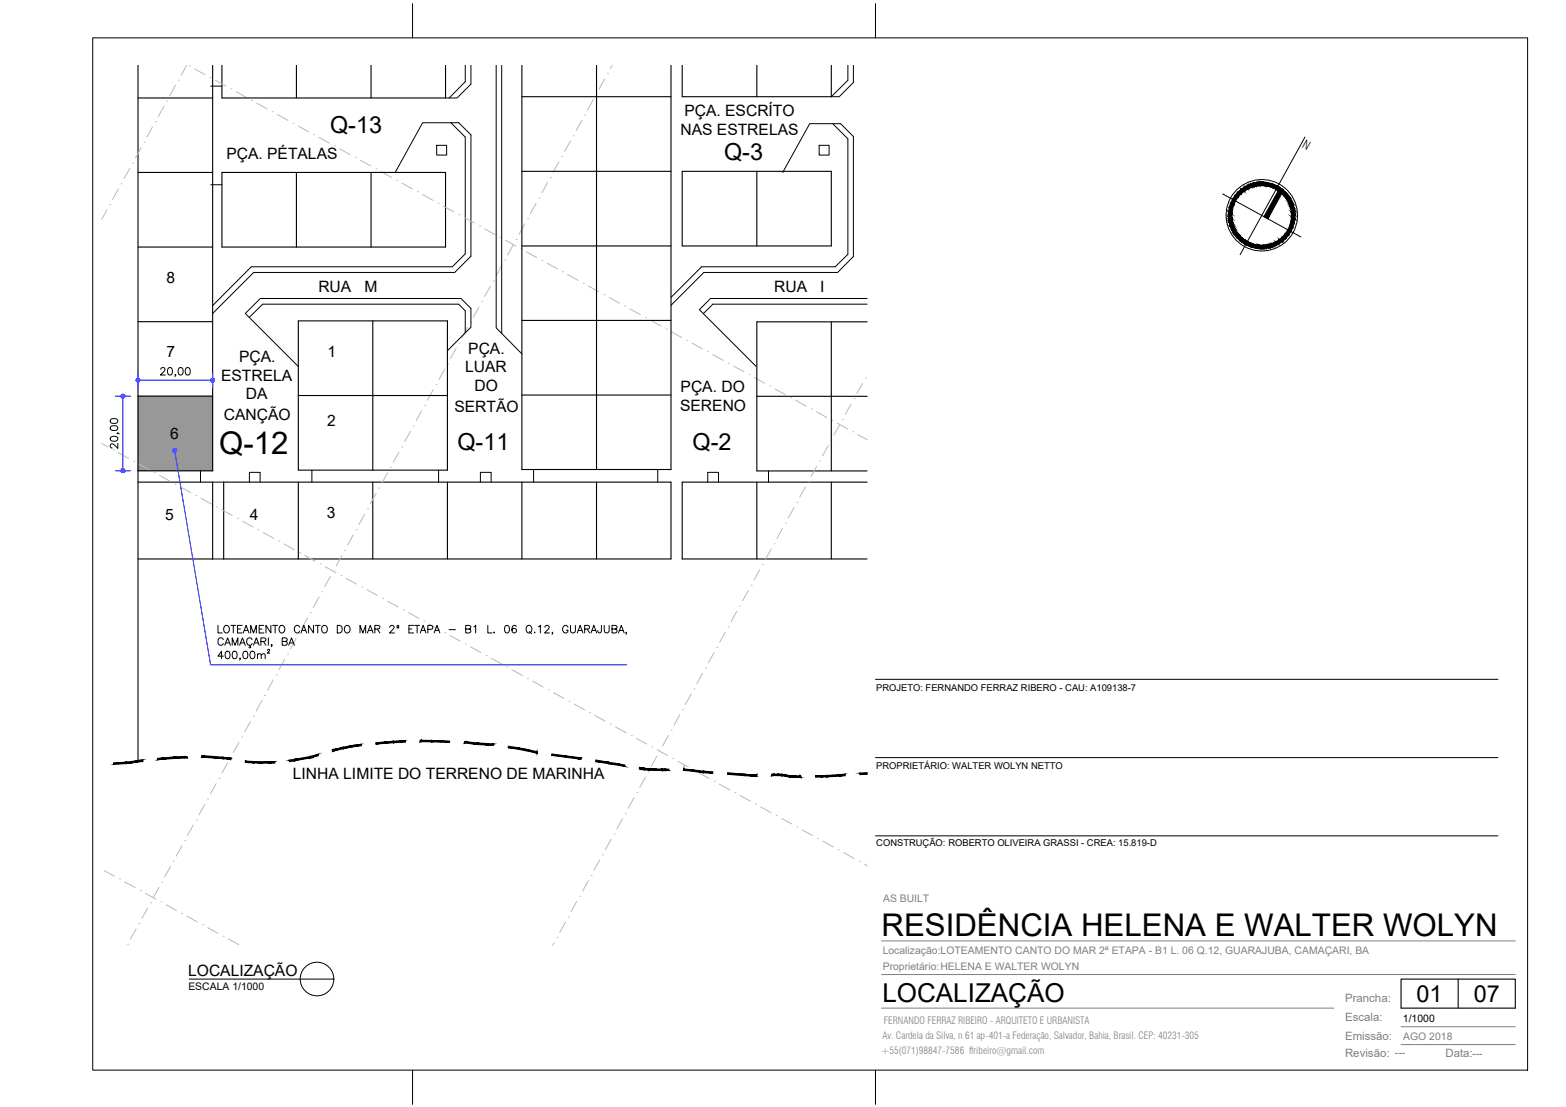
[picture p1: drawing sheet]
<svg xmlns="http://www.w3.org/2000/svg" width="420mm" height="297mm" viewBox="0 0 420 297" stroke-linecap="round" stroke-linejoin="round" font-family="sans-serif">
<!-- layer: ARQ_CINZA 03 -->
<path d="M37 106.3l20.1 20v-20zM37 106.3l20.1 20h-20.1z" fill="#989898" stroke="#989898" stroke-width=".27"/>
<!-- layer: ARQ_LOTES -->
<g fill="none" stroke="#000" stroke-width=".3">
<path d="M37 17.4v108.9M57.1 17.4v108.9h-20.1M59.5 17.4v8.9h60v-8.9M79.5 17.4v8.9M99.6 17.4v8.9M140 17.4v108.6h40v-108.6M160 17.4v108.6M183 17.4v8.6h40v-8.6M203.1 17.4v8.6M37 26.3h20.1M140 26h40M37 46.3h20.1"/>
<path d="M59.5 46.3h60v20h-60zM79.5 46.3v20M99.6 46.3v20M140 46h40M183 46h40v20h-40zM203.1 46v20M37 66.3h20.1M140 66h40M37 86.3h20.1M80 86.1h40v40.1h-40zM100 86.1v40.1M140 86h40"/>
<path d="M223 86.4v40M232.6 86.4h-29.5v40h29.5M37 106.3h20.1M80 106.1h40M140 106h40M203.1 106.3h29.5M37 126.3v78M37 129.4h20.1v20.6h-20.1M60 129.4h120v20.6h-120zM80 129.4v20.6M100 129.4v20.6M120 129.4v20.6"/>
<path d="M140 129.4v20.6M160 129.4v20.6M203.1 129.4v20.6M223 129.4v20.6M232.6 129.4h-49.6v20.6h49.6"/>
</g>
<!-- layer: ARQ_VIAS -->
<g fill="none" stroke="#000" stroke-width=".27">
<path d="M124.8 17.4v4.5l-4.3 4.4M126.4 17.4v5.2l-3.8 3.7h-3.1M133.1 17.4v70.6l6.9 7M134.6 17.4v72.1M227.5 17.4v4.1l-4.5 4.5h2.2l3.8-3.9v-4.7M56.5 23.1h3M117.2 39h2.6v2.6h-2.6zM121 32.9l3.8 3.9v31.3l-3.4 3.5h-54l-10.3 10.4M219.8 39h2.6v2.6h-2.6zM223.4 33.2l4.1 4.1v30.9l-3.4 3.4h-35.9l-8.2 8.2M56.5 49.6h3M106 46.3l7.4-13.4h9.7l3.3 3.3v32.5l-4.4 4.4h-53.9l-11 11"/>
<path d="M210 46.3l7.2-13.1h8.3l3.5 3.4v32.2l-4.3 4.3h-35.9l-8.8 8.8M66.9 85.2l3.6-3.6h52.5l1.8 1.8v5.9M120 94.1l6.4-6.3v-5l-2.7-2.7h-53.9l-4 4 14.2 14.2M232.6 80.1h-42l-3 3 15.3 15.2M232.6 81.6h-41.4l-2.5 2.6M53.8 126.3v3.1M57.1 129.4h2.9M66.9 129.4v-2.7h2.9v2.7M83.7 126.2v3.2M117.7 126.2v3.2M128.9 129.4v-2.7h2.9v2.7M143.2 126v3.4"/>
<path d="M176.5 126v3.4M189.9 129.4v-2.7h2.9v2.7M206.2 126.4v3M57.1 150h2.9"/>
</g>
<!-- layer: ARQ_EIXO CINZA 04 -->
<g fill="none" stroke="#bababa" stroke-width=".27">
<path d="M50.1 17.4l-1.5 2.8M50.8 17.7h.1M52.2 18.5l2.8 1.5M163 19.8h.1M164.3 17.4l-.5 1M37.9 39.6l-1.5 2.8M38.6 38.2h.1M40.9 34l-1.5 2.8M41.7 32.6h.1M44 28.5l-1.5 2.7M44.8 27.1h.1M47.1 22.9l-1.6 2.8"/>
<path d="M47.8 21.5h.1M56.4 20.8h.1M57.8 21.5l2.8 1.6M62 23.8h.1M63.4 24.6l2.7 1.6M67.5 26.9h.1M68.9 27.7l2.8 1.5M73.1 30h.1M74.5 30.7l2.7 1.6M78.6 33.1h.1M80 33.8l2.8 1.5M84.2 36.1h.1"/>
<path d="M85.6 36.9l2.8 1.5M89.8 39.2h.1M91.1 40l2.8 1.5M153.1 37.8l-1.6 2.8M153.8 36.4h.1M156.1 32.3l-1.5 2.8M156.9 30.9h.1M159.2 26.7l-1.6 2.8M160 25.3h.1M162.2 21.2l-1.5 2.7M28.7 56.3l-1.4 2.5M29.4 54.9h.1"/>
<path d="M31.7 50.7l-1.5 2.8M32.5 49.3h.1M34.8 45.2l-1.5 2.7M35.6 43.8h.1M95.3 42.2h.1M96.7 43l2.8 1.5M100.9 45.3h.1M102.3 46.1l2.8 1.5M106.5 48.4h.1M107.8 49.1l2.8 1.6M112 51.4h.1M113.4 52.2l2.7 1.6"/>
<path d="M117.5 54.5h.1M118.9 55.3l2.8 1.5M123.1 57.6h.1M124.5 58.3l2.8 1.6M141.5 58.7h.1M143.8 54.5l-1.5 2.8M144.6 53.1h.1M146.9 49l-1.5 2.7M147.7 47.6h.1M150 43.4l-1.6 2.8M150.7 42h.1M128.7 60.7h.1"/>
<path d="M130.1 61.4l2.8 1.5M131.6 76.8l-1.6 2.7M132.4 75.4h.1M134.2 63.7h.1M134.6 71.2l-1.5 2.8M135.4 69.8h.1M135.6 64.5l2.8 1.5M137.7 65.7l-1.5 2.7M138.5 64.3h.1M139.8 66.8h.1M140.8 60.1l-1.5 2.8M141.2 67.6l2.8 1.5"/>
<path d="M145.4 69.9h.1M146.8 70.6l2.7 1.5M150.9 72.9h.1M152.3 73.7l2.8 1.5M156.5 76h.1M157.9 76.8l2.7 1.5M162 79h.1M163.4 79.8l2.8 1.6M119.3 99l-1.5 2.8M120.1 97.6h.1M122.4 93.5l-1.6 2.7M123.1 92.1h.1"/>
<path d="M125.5 87.9l-1.6 2.8M126.2 86.5h.1M128.5 82.3l-1.5 2.8M129.3 80.9h.1M167.6 82.1h.1M169 82.9l2.8 1.5M173.2 85.2h.1M174.6 85.9l2.8 1.6M178.7 88.3h.1M180.1 89l2.8 1.6M184.3 91.3h.1M185.7 92.1l2.8 1.5"/>
<path d="M189.9 94.4h.1M191.2 95.2l2.8 1.5M195.4 97.5h.1M196.8 98.2l2.8 1.5M27.3 119l1.6 .9M107.8 119.9h.1M110.1 115.7l-1.5 2.8M110.9 114.3h.1M113.2 110.2l-1.5 2.7M113.9 108.8h.1M116.2 104.6l-1.5 2.8M117 103.2h.1"/>
<path d="M201 100.5h.1M202.4 101.3l2.7 1.5M206.5 103.6h.1M207.9 104.4l2.8 1.5M212.1 106.6h.1M213.5 107.4l2.8 1.6M217.7 109.7h.1M219.1 110.5l2.7 1.5M222.2 119.5l-1.5 2.8M223 118.1h.1M223.2 112.8h.1M224.6 113.5l2.8 1.6"/>
<path d="M225.3 114l-1.5 2.7M226 112.6h.1M228.4 108.4l-1.6 2.8M228.8 115.9h.1M229.1 107h.1M230.2 116.6l2.4 1.4M231.4 102.8l-1.5 2.8M232.2 101.4h.1M30.3 120.7h.1M31.7 121.5l2.8 1.5M35.9 123.7h.1M37.3 124.5l2.7 1.6"/>
<path d="M41.4 126.8h.1M42.8 127.6l2.8 1.5M47 129.9h.1M48.4 130.6l2.8 1.6M52.6 133h.1M54 133.7l2.8 1.6M58.1 136h.1M59.5 136.8l2.8 1.5M63.7 139.1h.1M65.1 139.9l2.7 1.5M97.9 138l-1.6 2.7M98.6 136.6h.1"/>
<path d="M100.9 132.4l-1.5 2.8M101.7 131h.1M104 126.8l-1.5 2.8M104.8 125.4h.1M107 121.3l-1.5 2.7M213 136.2l-1.5 2.8M213.8 134.8h.1M216.1 130.6l-1.5 2.8M216.9 129.2h.1M219.1 125.1l-1.5 2.7M219.9 123.7h.1M69.2 142.2h.1"/>
<path d="M70.6 142.9l2.8 1.5M74.8 145.2h.1M76.2 146l2.8 1.5M80.4 148.3h.1M81.8 149.1l2.7 1.5M85.9 151.3h.1M86.3 158.8h.1M87.3 152.1l2.8 1.6M88.7 154.6l-1.6 2.8M89.4 153.2h.1M91.5 154.4h.1M91.7 149.1l-1.5 2.7"/>
<path d="M92.5 147.7h.1M92.9 155.2l2.8 1.5M94.8 143.5l-1.6 2.8M95.6 142.1h.1M97.1 157.5h.1M98.5 158.2l2.7 1.6M200.8 158.5l-1.6 2.7M201.5 157.1h.1M203.8 152.9l-1.5 2.8M204.6 151.5h.1M206.9 147.3l-1.6 2.8M207.7 145.9h.1"/>
<path d="M210 141.7l-1.6 2.8M210.7 140.4h.1M76.4 176.9l-1.5 2.8M77.2 175.5h.1M79.4 171.3l-1.5 2.8M80.2 169.9h.1M82.5 165.8l-1.5 2.7M83.3 164.4h.1M85.6 160.2l-1.5 2.8M102.6 160.6h.1M104 161.3l2.8 1.6M108.2 163.6h.1"/>
<path d="M109.6 164.4l2.7 1.5M113.7 166.7h.1M115.1 167.5l2.8 1.5M119.3 169.8h.1M120.7 170.5l2.8 1.5M124.9 172.8h.1M126.3 173.6l2.7 1.5M130.4 175.9h.1M131.8 176.7l2.8 1.5M136 178.9h.1M137.4 179.7l2.8 1.6M189.3 179.3h.1"/>
<path d="M191.6 175.1l-1.6 2.8M192.3 173.7h.1M194.6 169.5l-1.5 2.8M195.4 168.2h.1M197.7 164l-1.5 2.8M198.4 162.6h.1M64.1 199.1l-1.5 2.8M64.9 197.7h.1M67.2 193.6l-1.6 2.7M68 192.2h.1M70.3 188l-1.6 2.8M71 186.6h.1"/>
<path d="M73.3 182.5l-1.5 2.8M74.1 181.1h.1M141.5 182h.1M142.9 182.8l2.8 1.5M147.1 185.1h.1M148.5 185.8l2.8 1.6M152.7 188.2h.1M154 188.9l2.8 1.6M158.2 191.2h.1M159.6 192l2.8 1.5M163.8 194.3h.1M165.2 195.1l2.8 1.5"/>
<path d="M169.4 197.4h.1M170.8 198.1l2.7 1.5M179.3 197.4l-1.5 2.8M180.1 196h.1M182.4 191.8l-1.6 2.8M183.1 190.4h.1M185.4 186.3l-1.5 2.7M186.2 184.9h.1M188.5 180.7l-1.5 2.8M54.9 215.8l-1.5 2.8M55.7 214.4h.1M58 210.3l-1.5 2.7"/>
<path d="M58.7 208.9h.1M61.1 204.7l-1.6 2.8M61.8 203.3h.1M167 219.6l-1.5 2.8M167.8 218.2h.1M170.1 214l-1.5 2.8M170.9 212.7h.1M173.2 208.5l-1.6 2.8M173.9 207.1h.1M174.9 200.4h.1M176.2 202.9l-1.5 2.8M176.3 201.2l2.8 1.5"/>
<path d="M177 201.5h.1M180.5 203.5h.1M181.8 204.3l2.8 1.5M186 206.5h.1M187.4 207.3l2.8 1.6M191.6 209.6h.1M193 210.4l2.8 1.5M197.2 212.7h.1M198.5 213.4l2.8 1.6M202.7 215.8h.1M204.1 216.5l2.8 1.6M208.3 218.8h.1"/>
<path d="M209.7 219.6l2.8 1.5M27.9 233.6l2.8 1.5M32.1 235.9h.1M33.5 236.6l2.8 1.6M37.7 238.9h.1M39 239.7l2.8 1.6M42.7 238.1l-1.6 2.7M43.4 236.7h.1M45.7 232.5l-1.5 2.8M46.5 231.1h.1M48.8 226.9l-1.5 2.8M49.6 225.6h.1"/>
<path d="M51.8 221.4l-1.5 2.8M52.6 220h.1M157.8 236.3l-1.5 2.8M158.6 234.9h.1M160.9 230.8l-1.5 2.7M161.7 229.4h.1M164 225.2l-1.6 2.8M164.7 223.8h.1M213.9 221.9h.1M215.2 222.7l2.8 1.5M219.4 225h.1M220.8 225.7l2.7 1.5"/>
<path d="M224.9 228h.1M226.3 228.8l2.8 1.5M230.5 231.1h.1M231.9 231.9l.7 .4M34.2 253.4h.1M36.5 249.2l-1.5 2.8M37.3 247.8h.1M39.6 243.6l-1.5 2.8M40.4 242.2h.1M43.2 242h.1M44.6 242.8l2.8 1.5M48.8 245.1h.1"/>
<path d="M50.2 245.8l2.7 1.6M54.3 248.2h.1M55.7 248.9l2.8 1.5M59.9 251.2h.1M61.3 252l2.8 1.5M148.7 253l-.4 .6M149.4 251.6h.1M151.7 247.4l-1.5 2.8M152.5 246h.1M154.8 241.9l-1.6 2.7M155.5 240.5h.1"/>
</g>
<!-- layer: ARQ_PROJ INF -->
<g fill="#000" stroke="#000" stroke-width=".27">
<path d="M100.8 199.3l.1 .4 2.7-.6zM100.9 199.7l2.7-.6v.3zM103.6 199.1v.3l2-.5zM103.6 199.4l2-.5v.4zM105.6 198.9v.4l2.3-.5zM105.6 199.3l2.3-.5v.3zM107.9 198.8v.3l.8-.4zM107.9 199.1l.8-.4 .1 .4z"/>
<path d="M112.7 198.6v.5l.3-.5zM113 198.6v.4l-.3 .1zM113 198.6v.4l2.8-.3zM113 199l2.8-.3v.4zM115.8 198.7v.4l2.4-.3zM115.8 199.1l2.4-.3v.3z"/>
<path d="M118.2 198.8l2.4 .4-2.4-.1zM118.2 198.8l2.4 .4v-.4z"/>
<path d="M124.6 199v.4l.3-.4zM124.9 199v.4h-.3z"/>
<path d="M124.9 199l3 .8-3-.4zM124.9 199l3 .8 .1-.5zM128 199.3l3 .6-3.1-.1zM128 199.3l3 .6v-.4z"/>
<path d="M131 199.5v.4l1.5-.3zM131 199.9l1.5-.3-.1 .4z"/>
<path d="M30.5 204.7v.4l1.2-.5zM30.5 205.1l1.2-.5v.4z"/>
<path d="M31.7 204.6l2.2 .3-2.2 .1zM31.7 204.6l2.2 .3-.1-.4zM33.8 204.5l1.3 .2-1.2 .2zM33.8 204.5l1.3 .2v-.4z"/>
<path d="M35.1 204.3v.4l1.7-.6zM35.1 204.7l1.7-.6 .1 .4zM36.8 204.1l.1 .4 1.4-.6zM36.9 204.5l1.4-.6v.4z"/>
<path d="M42.3 203.5v.4l1.2-.5zM42.3 203.9l1.2-.5 .1 .4zM43.5 203.4l.1 .4 3.6-.7zM43.6 203.8l3.6-.7 .1 .4zM47.2 203.1l.1 .4 2.2-.5zM47.3 203.5l2.2-.5v.4z"/>
<path d="M49.5 203l.7 .4h-.7zM49.5 203l.7 .4v-.4z"/>
<path d="M54.1 202.8v.4l.5-.4zM54.1 203.2l.5-.4v.4zM54.6 202.8v.4l2.9-.2zM54.6 203.2l2.9-.2v.4zM57.5 203v.4l2.4-.2zM57.5 203.4l2.4-.2v.4zM59.9 203.2v.4l1.5-.2zM59.9 203.6l1.5-.2-.1 .4zM61.4 203.4l-.1 .4 .7-.3zM61.3 203.8l.7-.3-.1 .4z"/>
<path d="M65.8 204.2l2.3 .5-2.3-.1zM65.8 204.2l2.3 .5v-.4zM68.1 204.3l1.6 .5-1.6-.1zM68.1 204.3l1.6 .5v-.4z"/>
<path d="M69.7 204.4v.4l2.8-.5zM69.7 204.8l2.8-.5v.5zM72.5 204.3v.5l1.2-.5zM72.5 204.8l1.2-.5v.5z"/>
<path d="M77.6 204l1.5 .1-1.4 .3zM77.6 204l1.5 .1-.1-.3zM79 203.8l4.3-.4-4.2 .7zM79 203.8l4.3-.4v-.4zM83.3 203l.3 .3-.3 .1zM83.3 203l.3 .3-.1-.4z"/>
<path d="M83.5 202.9l.1 .4 1.7-.9zM83.6 203.3l1.7-.9 .1 .4z"/>
<path d="M89.1 201.2l.1 .4 .2-.5zM89.4 201.1l.1 .4-.3 .1zM89.4 201.1l.1 .4 .7-.5zM89.5 201.5l.7-.5v.3zM90.2 201v.3l1.9-.8zM90.2 201.3l1.9-.8v.4zM92.1 200.5v.4l2-.8zM92.1 200.9l2-.8 .1 .4zM94.1 200.1l.1 .4 1.6-.6zM94.2 200.5l1.6-.6v.3zM95.8 199.9v.3l1.1-.5zM95.8 200.2l1.1-.5v.4z"/>
<path d="M136.4 200.2l-.1 .4 3 .1zM136.3 200.6l3 .1-.1 .4zM139.3 200.7l-.1 .4h2.1zM139.2 201.1h2.1l-.1 .4z"/>
<path d="M141.3 201.1l2.7 1-2.8-.6zM141.3 201.1l2.7 1v-.4zM144 201.7l.1 .4zM144 201.7l.1 .4z"/>
<path d="M148.1 202.3l-.1 .4 3.9 .1zM148 202.7l3.9 .1-.1 .4zM151.9 202.8l-.1 .4 3.6 .1zM151.8 203.2l3.6 .1-.1 .4zM155.4 203.3l-.1 .4 .6-.4zM155.3 203.7l.6-.4v.5z"/>
<path d="M159.9 203.9l-.1 .4 3.4 .2zM159.8 204.3l3.4 .2-.1 .4zM163.2 204.5l-.1 .4 2.9 .1zM163.1 204.9l2.9 .1-.1 .4z"/>
<path d="M166 205l1.6 .7-1.7-.3zM166 205l1.6 .7 .1-.4z"/>
<path d="M171.6 206l.4 .5-.5-.1zM171.6 206l.4 .5 .1-.5zM172.1 206l.6 .5h-.7zM172.1 206l.6 .5 .1-.4zM172.8 206.1l1.2 .5-1.3-.1zM172.8 206.1l1.2 .5v-.4zM174 206.2l1.8 .5-1.8-.1zM174 206.2l1.8 .5v-.4zM175.8 206.3l1.7 .5-1.7-.1zM175.8 206.3l1.7 .5v-.4zM177.5 206.4l.2 .4h-.2zM177.5 206.4l.2 .4v-.4zM177.7 206.4l.8 .4h-.8zM177.7 206.4l.8 .4v-.4zM178.5 206.4l.9 .4h-.9zM178.5 206.4l.9 .4v-.4z"/>
<path d="M183.4 206.3v.4zM183.5 206.3l-.1 .4zM183.5 206.3v.4l2.1-.2zM183.5 206.7l2.1-.2v.4z"/>
<path d="M185.6 206.5l3.1 .8-3.1-.4zM185.6 206.5l3.1 .8 .1-.4zM188.8 206.9l2.4 .6-2.5-.2zM188.8 206.9l2.4 .6v-.4z"/>
<path d="M195.2 207.3v.5h4.7zM195.2 207.8h4.7v.4z"/>
<path d="M199.9 207.8l1.7 .4h-1.7zM199.9 207.8l1.7 .4 .1-.3zM201.7 207.9l1.1 .3h-1.2zM201.7 207.9l1.1 .3v-.3z"/>
<path d="M202.8 207.9v.3l.3-.3zM203.1 207.9v.3h-.3z"/>
<path d="M207 207.7v.5l.6-.5zM207 208.2l.6-.5v.4zM207.6 207.7v.4l1.1-.4zM207.6 208.1l1.1-.4v.4zM208.7 207.7v.4l1-.3zM208.7 208.1l1-.3v.4zM209.7 207.8v.4l1.1-.3zM209.7 208.2l1.1-.3-.1 .4z"/>
<path d="M210.8 207.9l1 .6-1.1-.2zM210.8 207.9l1 .6 .1-.4zM211.9 208.1l1.1 .5-1.2-.1zM211.9 208.1l1.1 .5v-.4zM213 208.2l1.7 .4h-1.7zM213 208.2l1.7 .4v-.4zM214.7 208.2l.2 .4h-.2zM214.7 208.2l.2 .4v-.4z"/>
<path d="M218.8 208.2l1.9 .3h-1.9zM218.8 208.2l1.9 .3v-.4zM220.7 208.1l1.1 .3-1.1 .1zM220.7 208.1l1.1 .3v-.3zM221.8 208.1l1.6 .3h-1.6zM221.8 208.1l1.6 .3-.1-.4z"/>
<path d="M223.3 208l.1 .4 2.2-.6zM223.4 208.4l2.2-.6v.4zM225.6 207.8v.4l1.1-.5zM225.6 208.2l1.1-.5 .1 .5z"/>
<path d="M230.7 207.5l1.9-.2v.4zM230.7 207.5v.4l1.9-.2z"/>
</g>
<path d="M195.2 207.3v.5" fill="none" stroke="#000" stroke-width=".27"/>
<!-- layer: 0 -->
<g fill="#00f" stroke="#00f" stroke-width=".27">
<path d="M46.6 120.4l.2 .4v-.4zM46.6 120.4l.2 .4-.4-.1zM46.4 120.7v.2l.4-.1z"/>
<path d="M46.4 120.9l.1 .3 .3-.4zM46.5 121.2l.3-.4-.1 .5zM46.8 120.8l-.1 .5h.2z"/>
<path d="M46.8 120.8l.1 .5 .3-.1zM46.8 120.8l.5 .2-.1 .2zM46.8 120.8l.5 .2 .1-.2z"/>
<path d="M46.8 120.8h.6l-.1-.3zM47.1 120.4l.2 .1-.5 .3zM46.8 120.4v.4l.3-.4z"/>
<path d="M36.5 102l.1 .3 .4-.3zM36.6 102.3l.4-.3-.2 .4zM37 102l-.2 .4 .2 .1z"/>
<path d="M37 102v.5l.3-.1zM37 102l.5 .3-.2 .1zM37 102l.5 .3v-.3z"/>
<path d="M37 102h.5v-.2zM37.3 101.6l.2 .2-.5 .2zM37 101.5v.5l.3-.4z"/>
<path d="M36.8 101.6l.2 .4v-.5zM36.8 101.6l.2 .4-.4-.2zM36.6 101.8l-.1 .2h.5z"/>
<path d="M57.1 102h.4v-.2zM57.3 101.6l.2 .2-.4 .2zM57.1 101.5v.5l.2-.4z"/>
<path d="M56.8 101.6l.3 .4v-.5zM56.6 101.8l.2-.2 .3 .4zM56.6 101.8l-.1 .2h.6z"/>
<path d="M56.5 102l.1 .3 .5-.3zM56.6 102.3l.5-.3-.3 .4zM57.1 102l-.3 .4 .3 .1z"/>
<path d="M57.1 102v.5l.2-.1zM57.1 102l.4 .3-.2 .1zM57.1 102l.4 .3v-.3z"/>
<path d="M32.7 105.9l.3 .4v-.5zM32.7 105.9l.3 .4-.5-.3zM32.5 106v.3h.5z"/>
<path d="M32.5 106.3v.3l.5-.3zM32.5 106.6l.5-.3-.3 .4zM33 106.3l-.3 .4 .3 .1z"/>
<path d="M33 106.3v.5l.2-.1zM33 106.3l.4 .3-.2 .1zM33 106.3l.4 .3 .1-.3z"/>
<path d="M33 106.3h.5l-.1-.3zM33.2 105.9l.2 .1-.4 .3zM33 105.8v.5l.2-.4z"/>
<path d="M33 126.3v.5l.2-.1zM33 126.3l.4 .3-.2 .1zM33 126.3l.4 .3 .1-.3z"/>
<path d="M33 126.3h.5l-.1-.2zM33.2 125.9l.2 .2-.4 .2zM33 125.8v.5l.2-.4z"/>
<path d="M32.7 125.9l.3 .4v-.5zM32.7 125.9l.3 .4-.5-.2zM32.5 126.1v.2h.5z"/>
<path d="M32.5 126.3v.3l.5-.3zM32.5 126.6l.5-.3-.3 .4zM33 126.3l-.3 .4 .3 .1z"/>
</g>
<path d="M33 106.8v.5M37.5 102h.5M56 102h.5M33 125.3v.5M46.9 121.3l9.6 57.1h111.6" fill="none" stroke="#00f" stroke-width=".27"/>
<!-- layer: ARQ_COTA_AZUL -->
<g fill="none" stroke="#000" stroke-width=".27">
<path d="M43.1 99.1l.2-.4 .6-.1 .3 .2 .1 .4-1.3 1.4h1.4M45.2 98.7a.64 .64 0 0 1 1 .3l.1 .5a.85 .85 0 0 1-.8 1.1 1.28 1.28 0 0 1-.3-1.9zM48.1 98.7a.69 .69 0 0 1 1 .3v.5a.85 .85 0 0 1-.7 1.1 1.25 1.25 0 0 1-.3-1.9zM50 98.7a.69 .69 0 0 1 1 .3v.5a.85 .85 0 0 1-.7 1.1 1.25 1.25 0 0 1-.3-1.9zM29.7 117.3a1.17 1.17 0 0 1 1.9 .5 1.1 1.1 0 0 1-1.1 .6 1.1 1.1 0 0 1-.9-.8zM29.7 114.5l.8-.3a.91 .91 0 0 1 1.1 .6v.2a1.21 1.21 0 0 1-2 0zM29.7 112.6l.8-.3a.91 .91 0 0 1 1.1 .6v.2a1.21 1.21 0 0 1-2 0zM31.5 116.2v.2v-.2l.5 .2M31.6 119v1.3l-1-1-.6-.2-.4 .4v.3l.5 .4M47.1 100.5h-.2h.2l-.2 .5M58.5 167.8v2h1.1M59.9 171.6a.74 .74 0 0 0-.8-.5 .74 .74 0 0 0-.6 .8 .83 .83 0 0 0 .2 1.1 .83 .83 0 0 0 1.1-.1l.1-.2"/>
<path d="M59.9 176.1h-1.4l.9-1.3v1.9M60.2 168.1a.75 .75 0 0 1 .8-.3 .75 .75 0 0 1 .5 .8v.5a.76 .76 0 0 1-.7 .8 .76 .76 0 0 1-.8-.8zM60.3 173.1l.8-1.9 .7 1.9M60.6 172.5h.9M60.7 174.8a.64 .64 0 0 1 .9 .3l.1 .5a.85 .85 0 0 1-.8 1.1 1.28 1.28 0 0 1-.2-1.9zM61.9 167.8h1.3M62.3 173.1v-1.9l.8 1.9 .7-1.9v1.9M62.6 174.8a.64 .64 0 0 1 .9 .3l.1 .5a.85 .85 0 0 1-.7 1.1 1.28 1.28 0 0 1-.3-1.9zM62.6 167.8v2M63.7 168.8h.8M64.3 173.1l.8-1.9 .7 1.9M64.5 176.7h-.2h.2l-.2 .4"/>
<path d="M64.6 172.5h.9M65 167.8h-1.3v2h1.3M65.3 169.8l.7-2 .8 2M65.4 174.8a.69 .69 0 0 1 1 .3l.1 .5a.85 .85 0 0 1-.8 1.1 1.25 1.25 0 0 1-.3-1.9zM65.5 169.2h1M67 173.1l.3 .6h-.5M67.3 169.8v-2l.7 2 .8-2v2M67.3 174.8a.69 .69 0 0 1 1 .3l.1 .5a.85 .85 0 0 1-.8 1.1 1.25 1.25 0 0 1-.3-1.9zM67.6 171.6a.74 .74 0 0 0-.8-.4 .74 .74 0 0 0-.6 .7 .84 .84 0 0 0 .3 1.1 .84 .84 0 0 0 1-.1l.1-.2M68 173.1l.8-1.9 .7 1.9M68.3 172.5h.9M69.1 175.8l.4-.4 .5 .1 .1 1.2"/>
<path d="M69.1 175.4v1.3M69.5 168.8h.8M70 172.1l1.1-.1 .3-.5-.5-.3h-.9v1.9M70.1 175.8l.5-.4 .5 .1v1.2M70.7 172.1l.7 1M70.8 167.8h-1.3v2h1.3M71.8 174.5l.2-.3 .3 .1v.3l-.6 .7h.7M72 171.2v1.9M72.7 167.8v2l-1.3-2v2M73 173.1h-.2h.2l-.2 .4M73.1 167.8h1.4M73.8 167.8v2"/>
<path d="M75 168.1a.75 .75 0 0 1 .9-.3 .75 .75 0 0 1 .5 .8v.5a.76 .76 0 0 1-.8 .8 .76 .76 0 0 1-.7-.8zM75.7 172.1l1.2-.1 .2-.5-.5-.3h-.9v1.9l1.2-.1 .2-.5-.5-.4M77.5 173.1l.7-1.9 .8 1.9M77.7 172.5h1M80.4 168.3a.71 .71 0 0 0-.8-.5 .71 .71 0 0 0-.6 .8v.5a.71 .71 0 0 0 .6 .7 .71 .71 0 0 0 .8-.5M80.8 169.8l.7-2 .8 2M81.1 169.2h.9M84.1 167.8v2l-1.3-2v2M84.6 167.8h1.3M85.2 167.8v2M86.5 168.1a.75 .75 0 0 1 .8-.3 .75 .75 0 0 1 .5 .8v.5a.76 .76 0 0 1-.7 .8 .76 .76 0 0 1-.8-.8zM90.5 167.8h.7a1.11 1.11 0 0 1 .6 1 1.11 1.11 0 0 1-.6 1h-.7z"/>
<path d="M92.6 168.1a.75 .75 0 0 1 .8-.3 .75 .75 0 0 1 .5 .8v.5a.76 .76 0 0 1-.7 .8 .76 .76 0 0 1-.8-.8zM96.6 169.8v-2l.8 2 .7-2v2M98.6 169.8l.7-2 .8 2M98.9 169.2h.9M100.6 168.8l1.1-.1 .2-.3-.1-.4-.3-.2h-.9v2M101.2 168.8l.7 1M104.6 168.3l.4-.5h.4l.3 .4-.3 .7-.9 .9h1.3M106.5 168.5h.5M107 168l-.2-.2a.28 .28 0 0 0-.3 .4 .28 .28 0 0 0 .5 .1M107 167.8v.6M109.7 168.8h.8M111 167.8h-1.3v2h1.3"/>
<path d="M111.2 167.8h1.4M111.9 167.8v2M112.8 169.8l.7-2 .8 2M113.1 169.2h.9M114.8 168.9l1.1-.1 .2-.3-.1-.5-.4-.2h-.8v2M116.5 169.8l.7-2 .8 2M116.8 169.2h.9M120.5 169h1.7M125 168.8l1.1-.1 .2-.3-.1-.4-.4-.2h-.8v2h.8l.4-.2v-.6l-.4-.2M127.2 168.2l.4-.4v2M130.9 167.8v2h1.1M132.5 169.7h.2z"/>
<path d="M135.6 167.9a.63 .63 0 0 1 1 .3l.1 .5a.91 .91 0 0 1-.6 1.1h-.2a1.34 1.34 0 0 1-.3-1.9zM138.5 168.1a.58 .58 0 0 0-.6-.3 .58 .58 0 0 0-.5 .4 1.23 1.23 0 0 0 .5 1.6 .63 .63 0 0 0 .7-.5 .63 .63 0 0 0-.6-.7 .63 .63 0 0 0-.6 .6M141.3 168.1a.75 .75 0 0 1 .9-.3 .75 .75 0 0 1 .5 .8v.5a.76 .76 0 0 1-.8 .8 .76 .76 0 0 1-.7-.8zM142 169.5l.6 .5M143.4 169.7h.1zM144.5 168.2l.5-.4v2M146.2 168.3l.4-.5h.4l.3 .4-.2 .7-1 .9h1.3M148.3 169.7h-.2h.2l-.2 .5M152.4 168.3a.74 .74 0 0 0-.8-.5 .74 .74 0 0 0-.7 .8v.5a.72 .72 0 0 0 .8 .8 .72 .72 0 0 0 .7-.8h-.5M153.1 167.8v1.7a.67 .67 0 0 0 .8 .3 .67 .67 0 0 0 .5-.6v-1.4M154.9 169.8l.7-2 .8 2M155.1 169.2h1"/>
<path d="M156.9 168.8l1.1-.1 .1-.7-.4-.2h-.8v2M157.6 168.8l.6 1M158.6 169.8l.7-2 .8 2M158.9 169.2h.9M161.4 167.8l-.2 1.8-.4 .2-.3-.2-.1-.4M162.1 167.8v1.4a.66 .66 0 0 0 .7 .6 .66 .66 0 0 0 .6-.6v-1.4M164.2 168.8l1.1-.1 .3-.3-.3-.5-1.1-.1v2h.8l.6-.3a.54 .54 0 0 0-.6-.7M165.9 169.8l.8-2 .8 2M166.2 169.2h1M168.1 169.7h-.2h.2l-.2 .5"/>
</g>
<path d="M31 106.3h4M33 107.3v18M37 100v4M38 102h18M57.1 100v4M31 126.3h4" fill="none" stroke="#00f" stroke-width=".27"/>
<!-- layer: LEGENDA -->
<g fill="none" stroke="#000" stroke-width=".27">
<path d="M350.1 36.8l-17.4 31.5M328 52l21 11.6"/>
<circle cx="338.5" cy="57.8" r="9.6"/>
</g>
<g fill="#000" stroke="#000" stroke-width=".27">
<path d="M329.6 57l.9 1.3v-.8zM329.6 57l.9 1.3-.9-.5z"/>
<path d="M329.6 57.8l1 1-.1-.5zM329.6 57.8l1 1-1-.6z"/>
<path d="M329.6 56.7l.9 .8 .1-.3zM329.6 56.7l.9 .8-.9-.5z"/>
<path d="M329.6 58.2l1.1 1.3-.1-.7zM329.6 58.2l1.1 1.3-1.1-.6z"/>
<path d="M329.8 55.6l.9 .7zM329.8 55.6l.9 .7-.9-.5z"/>
<path d="M329.8 55.8l.8 1.4 .1-.9zM329.8 55.8l.8 1.4-1-.5z"/>
<path d="M329.6 58.9l1.3 1.1-.2-.5zM329.6 58.9l1.3 1.1-1.2-.6z"/>
<path d="M330.2 54.5l.8 .6zM330.2 54.5l.8 .6z"/>
<path d="M330.1 54.6l.6 1.5 .3-1zM330.1 54.6l.6 1.5-.9-.5z"/>
<path d="M330.7 53.5l.3 1.5 .5-1.1zM330.7 53.5l.3 1.5-.8-.5z"/>
<path d="M331.3 52.5l.2 1.4 .6-.9zM331.3 52.5l.2 1.4-.8-.4z"/>
<path d="M331.3 52.5l.8 .5zM331.3 52.5l.8 .5z"/>
<path d="M332 51.6l.2 1.3 .7-.8zM332 51.6l.2 1.3-.9-.4z"/>
<path d="M332.1 51.5l.8 .6 .1-.1zM332.1 51.5l.8 .6-.9-.5z"/>
<path d="M332.9 50.9l.1 1.1 .7-.6zM332.1 51.5l.8-.6 .1 1.1z"/>
<path d="M333.1 50.7l.6 .7 .3-.2zM332.9 50.9l.2-.2 .6 .7z"/>
<path d="M333.7 50.2l.3 1 .7-.4zM333.1 50.7l.6-.5 .3 1z"/>
<path d="M334.1 50l.6 .8 .4-.2zM333.7 50.2l.4-.2 .6 .8z"/>
<path d="M334.7 49.7l.4 .9 .7-.3zM334.1 50l.6-.3 .4 .9z"/>
<path d="M335.2 49.5l.6 .8 .5-.2zM334.7 49.7l.5-.2 .6 .8z"/>
<path d="M335.7 49.3l.6 .8 .6-.1zM335.2 49.5l.5-.2 .6 .8z"/>
<path d="M336.3 49.1l.6 .9 .8-.1zM335.7 49.3l.6-.2 .6 .9z"/>
<path d="M336.6 49.1l1.1 .8 .3-.1zM336.3 49.1h.3l1.1 .8z"/>
<path d="M343.3 50.6l-4.2 7.5 1.1 .6zM343.3 50.6l1 .6-4.1 7.5z"/>
<path d="M337.5 48.9l.5 .9h1.1zM336.6 49.1l.9-.2 .5 .9z"/>
<path d="M337.6 48.9l1.6 .9zM337.5 48.9l1.6 .9z"/>
<path d="M338.2 48.9l1 .9 1.1 .2zM337.6 48.9h.6l1 .9z"/>
<path d="M338.7 48.9l1.6 1.1 1.1 .3zM338.2 48.9h.5l1.6 1.1z"/>
<path d="M338.7 48.9l3.1 1.6zM338.7 48.9l2.7 1.4z"/>
<path d="M338.9 48.9l3.5 1.9zM338.7 48.9l3.1 1.6z"/>
<path d="M342.3 49.7l2.1 1.3zM341.2 49.2l1.1 .5 2.1 1.3z"/>
<path d="M341.2 49.2l4 2.7-.8-.9zM340 49l1.2 .2 4 2.7z"/>
<path d="M340 49l5.9 3.7-.7-.8zM338.9 48.9l1.1 .1 5.9 3.7z"/>
<path d="M342.4 50.8l3.6 2zM342.4 50.8l3.6 2z"/>
<path d="M342.9 51.1l3.1 1.8zM342.9 51.1l3.1 1.8z"/>
<path d="M343.4 51.4l2.8 1.9-.2-.4zM343.4 51.4l2.8 1.9-2-1.1z"/>
<path d="M344.2 52.2l2.4 1.7-.4-.6zM344.2 52.2l2.4 1.7-1.7-.9z"/>
<path d="M344.9 53l1.7 .9zM344.9 53l1.7 .9z"/>
<path d="M345 53l1.9 1.7-.3-.8zM345 53l1.9 1.7-1.3-.7z"/>
<path d="M345.6 54l1.4 1-.1-.3zM345.6 54l1.4 1-1.3-.7z"/>
<path d="M345.7 54.3l1.5 1.4-.2-.7zM345.7 54.3l1.5 1.4-1.2-.7z"/>
<path d="M346 55l1.3 1.2-.1-.5zM346 55l1.3 1.2-1.1-.6z"/>
<path d="M346.4 59.4l.8 .6v-.1zM346.4 59.4l.8 .6-.9-.5z"/>
<path d="M346.2 55.6l1.2 1.1-.1-.5zM346.2 55.6l1.2 1.1-1-.6z"/>
<path d="M346.4 56.1l1.1 1.3-.1-.7zM346.4 56.1l1.1 1.3-1.1-.5z"/>
<path d="M346.5 58.4l.7 1.5 .2-1zM346.5 58.4l.7 1.5-.8-.5z"/>
<path d="M346.4 56.9l1.1 .9v-.4zM346.4 56.9l1.1 .9-1-.5z"/>
<path d="M346.5 57.3l1 1.3v-.8zM346.5 57.3l1 1.3-1-.5z"/>
<path d="M346.5 58.1l.9 .8 .1-.3zM346.5 58.1l.9 .8-.9-.5z"/>
<path d="M329.7 59.4l1.3 1.2-.1-.6zM329.7 59.4l1.3 1.2-1.2-.7z"/>
<path d="M329.8 59.9l1.6 1.4-.4-.7zM329.8 59.9l1.6 1.4-1.4-.7z"/>
<path d="M330 60.6l1.5 1-.1-.3zM330 60.6l1.5 1-1.4-.8z"/>
<path d="M330.1 60.8l2 1.8-.6-1zM330.1 60.8l2 1.8-1.7-1z"/>
<path d="M330.4 61.6l1.8 1.1zM330.4 61.6l1.8 1.1z"/>
<path d="M330.5 61.7l2.4 1.8-.7-.8zM330.5 61.7l2.4 1.8-2.1-1.2z"/>
<path d="M330.8 62.3l2.9 1.9-.8-.7zM330.8 62.3l2.9 1.9-2.7-1.5z"/>
<path d="M331 62.7l3.1 1.8zM331 62.7l3.1 1.8z"/>
<path d="M331.1 62.8l3.6 2zM331.1 62.8l3.6 2z"/>
<path d="M332.7 64.6l2.1 1.3 1.1 .5zM332.7 64.6l2.1 1.3z"/>
<path d="M331.8 63.8l4.1 2.6 1.2 .2zM331.8 63.8l4.1 2.6-3.2-1.8z"/>
<path d="M331.2 62.9l5.9 3.7 1.1 .2zM331.2 62.9l5.9 3.7-5.3-2.8z"/>
<path d="M335.2 65.1l3.1 1.7zM334.7 64.8l3.5 2z"/>
<path d="M335.7 65.3l2.7 1.5zM335.2 65.1l3.1 1.7z"/>
<path d="M336.8 65.6l1.6 1.2 .4-.1zM335.7 65.3l1.1 .3 1.6 1.2z"/>
<path d="M337.8 65.7l1 1h.7zM336.8 65.6l1 .1 1 1z"/>
<path d="M337.9 65.8l1.7 .9zM337.8 65.7l1.7 1z"/>
<path d="M339.1 65.8l.5 .9 .8-.2zM337.9 65.8h1.2l.5 .9z"/>
<path d="M339.4 65.7l1 .8h.3zM339.1 65.8l.3-.1 1 .8z"/>
<path d="M340.2 65.6l.5 .9 .7-.2zM339.4 65.7l.8-.1 .5 .9z"/>
<path d="M340.7 65.5l.7 .8 .5-.2zM340.2 65.6l.5-.1 .7 .8z"/>
<path d="M341.3 65.3l.6 .8 .4-.2zM340.7 65.5l.6-.2 .6 .8z"/>
<path d="M342 65l.3 .9 .7-.3zM341.3 65.3l.7-.3 .3 .9z"/>
<path d="M342.3 64.9l.7 .7 .3-.2zM342 65l.3-.1 .7 .7z"/>
<path d="M343.1 64.4l.2 1 .7-.5zM342.3 64.9l.8-.5 .2 1z"/>
<path d="M343.3 64.2l.7 .7 .2-.2zM343.1 64.4l.2-.2 .7 .7z"/>
<path d="M344 63.6l.2 1.1 .7-.6zM343.3 64.2l.7-.6 .2 1.1z"/>
<path d="M344.2 63.5l.7 .6 .1-.1zM344 63.6l.2-.1 .7 .6z"/>
<path d="M344.8 62.7l.2 1.3 .7-.8zM344.8 62.7l.2 1.3-.8-.5z"/>
<path d="M344.9 62.6l.8 .6zM344.9 62.6l.8 .6z"/>
<path d="M345.5 61.7l.3 1.4 .6-1zM345.5 61.7l.3 1.4-.9-.5z"/>
<path d="M346 60.5l.9 .6zM346 60.5l.9 .6z"/>
<path d="M346 60.6l.4 1.5 .5-1zM346 60.6l.4 1.5-.9-.4z"/>
<path d="M346.3 59.5l.6 1.5 .3-1zM346.3 59.5l.6 1.5-.9-.5z"/>
</g>
<!-- layer: CARIMBO -->
<path d="M236.5 252.5h170.1M236.5 270.5h121.4M236.5 261.5h170.1M375.9 275.5h30.7M375.9 280.3h30.7" fill="none" stroke="#808080" stroke-width=".27"/>
<path d="M375.9 262.7h30.7v7.8h-30.7zM391.2 262.7v7.8" fill="none" stroke="#000" stroke-width=".3"/>
<!-- layer: ARQ_CARIMBO -->
<path d="M234.9 182.3h167M234.9 203.3h167M234.9 224.3h167" fill="none" stroke="#000" stroke-width=".27"/>
<!-- layer: ARQ_SIMB 01 -->
<path d="M24.9 10.2h385v276.9h-385zM110.7 1v9.2M234.9 1v9.2M110.7 287.1v9.2M234.9 287.1v9.2" fill="none" stroke="#000" stroke-width=".27"/>
<!-- layer: ARQ_TXT 02 -->
<g fill="none" stroke="#000" stroke-width=".27">
<path d="M50.8 262.7h38.7"/>
<circle cx="85.1" cy="262.7" r="4.5"/>
</g>
<g font-size="8.4">
<text x="58.8" y="121.9">Q-12</text>
<text x="236.5" y="251.2">RESIDÊNCIA HELENA E WALTER WOLYN</text>
</g>
<text font-size="7" x="236.8" y="268.8">LOCALIZAÇÃO</text>
<g font-size="6.3">
<text x="88.5" y="35.6">Q-13</text>
<text x="194.3" y="42.8">Q-3</text>
<text x="122.7" y="120.9">Q-11</text>
<text x="185.8" y="120.9">Q-2</text>
<text x="380.1" y="268.9">01</text>
<text x="395.4" y="268.9">07</text>
</g>
<g font-size="4.2">
<text x="183.6" y="31.1">PÇA. ESCRÍTO</text>
<text x="182.6" y="36.2">NAS ESTRELAS</text>
<text x="60.7" y="42.8">PÇA. PÉTALAS</text>
<text x="44.7" y="75.9">8</text>
<text x="85.4" y="78.3">RUA</text>
<text x="97.8" y="78.3">M</text>
<text x="207.7" y="78.3">RUA</text>
<text x="220.1" y="78.3">I</text>
<text x="44.6" y="95.8">7</text>
<text x="87.9" y="95.7">1</text>
<text x="125.6" y="94.9">PÇA.</text>
<text x="64.2" y="97.1">PÇA.</text>
<text x="124.8" y="99.9">LUAR</text>
<text x="59.3" y="102.2">ESTRELA</text>
<text x="65.9" y="107.1">DA</text>
<text x="127.3" y="105">DO</text>
<text x="182.6" y="105.2">PÇA. DO</text>
<text x="60.1" y="112.8">CANÇÃO</text>
<text x="121.9" y="110.6">SERTÃO</text>
<text x="182.5" y="110.2">SERENO</text>
<text x="45.7" y="117.9">6</text>
<text x="87.7" y="114.4">2</text>
<text x="44.3" y="139.4">5</text>
<text x="67" y="139.4">4</text>
<text x="87.7" y="139">3</text>
<text x="78.6" y="209">LINHA LIMITE DO TERRENO DE MARINHA</text>
<text x="50.5" y="261.8">LOCALIZAÇÃO</text>
</g>
<text font-size="3.2" x="349.2" y="39.5" transform="rotate(30 349.2 39.5)">N</text>
<g font-size="3.1" fill="#808080">
<text x="360.9" y="269">Prancha:</text>
<text x="360.9" y="274">Escala:</text>
<text x="360.9" y="279">Emissão:</text>
<text x="360.9" y="283.5">Revisão: ---</text>
<text x="387.8" y="283.5">Data:---</text>
</g>
<g font-size="2.8" fill="#808080">
<text x="236.9" y="242.1">AS BUILT</text>
<text x="236.8" y="255.9">Localização:LOTEAMENTO CANTO DO MAR 2ª ETAPA - B1 L. 06 Q.12, GUARAJUBA, CAMAÇARI, BA</text>
<text x="236.8" y="260.2">Proprietário:HELENA E WALTER WOLYN</text>
<text x="376.5" y="279">AGO 2018</text>
</g>
<g font-size="2.8">
<text x="50.5" y="265.6">ESCALA 1/1000</text>
<text x="376.4" y="274.3">1/1000</text>
</g>
<g font-size="2.7" fill="#808080">
<text x="237.1" y="274.7">FERNANDO FERRAZ RIBEIRO - ARQUITETO E URBANISTA</text>
<text x="236.8" y="278.7">Av. Cardela da Silva, n 61 ap-401-a Federação, Salvador, Bahia, Brasil. CEP: 40231-305</text>
<text x="236.4" y="282.7">+55(071)98847-7586 ffribeiro@gmail.com</text>
</g>
<g font-size="2.5">
<text x="235.1" y="185.3">PROJETO: FERNANDO FERRAZ RIBERO - CAU: A109138-7</text>
<text x="235.1" y="206.3">PROPRIETÁRIO: WALTER WOLYN NETTO</text>
<text x="235.1" y="226.9">CONSTRUÇÃO: ROBERTO OLIVEIRA GRASSI - CREA: 15.819-D</text>
</g>
</svg>
